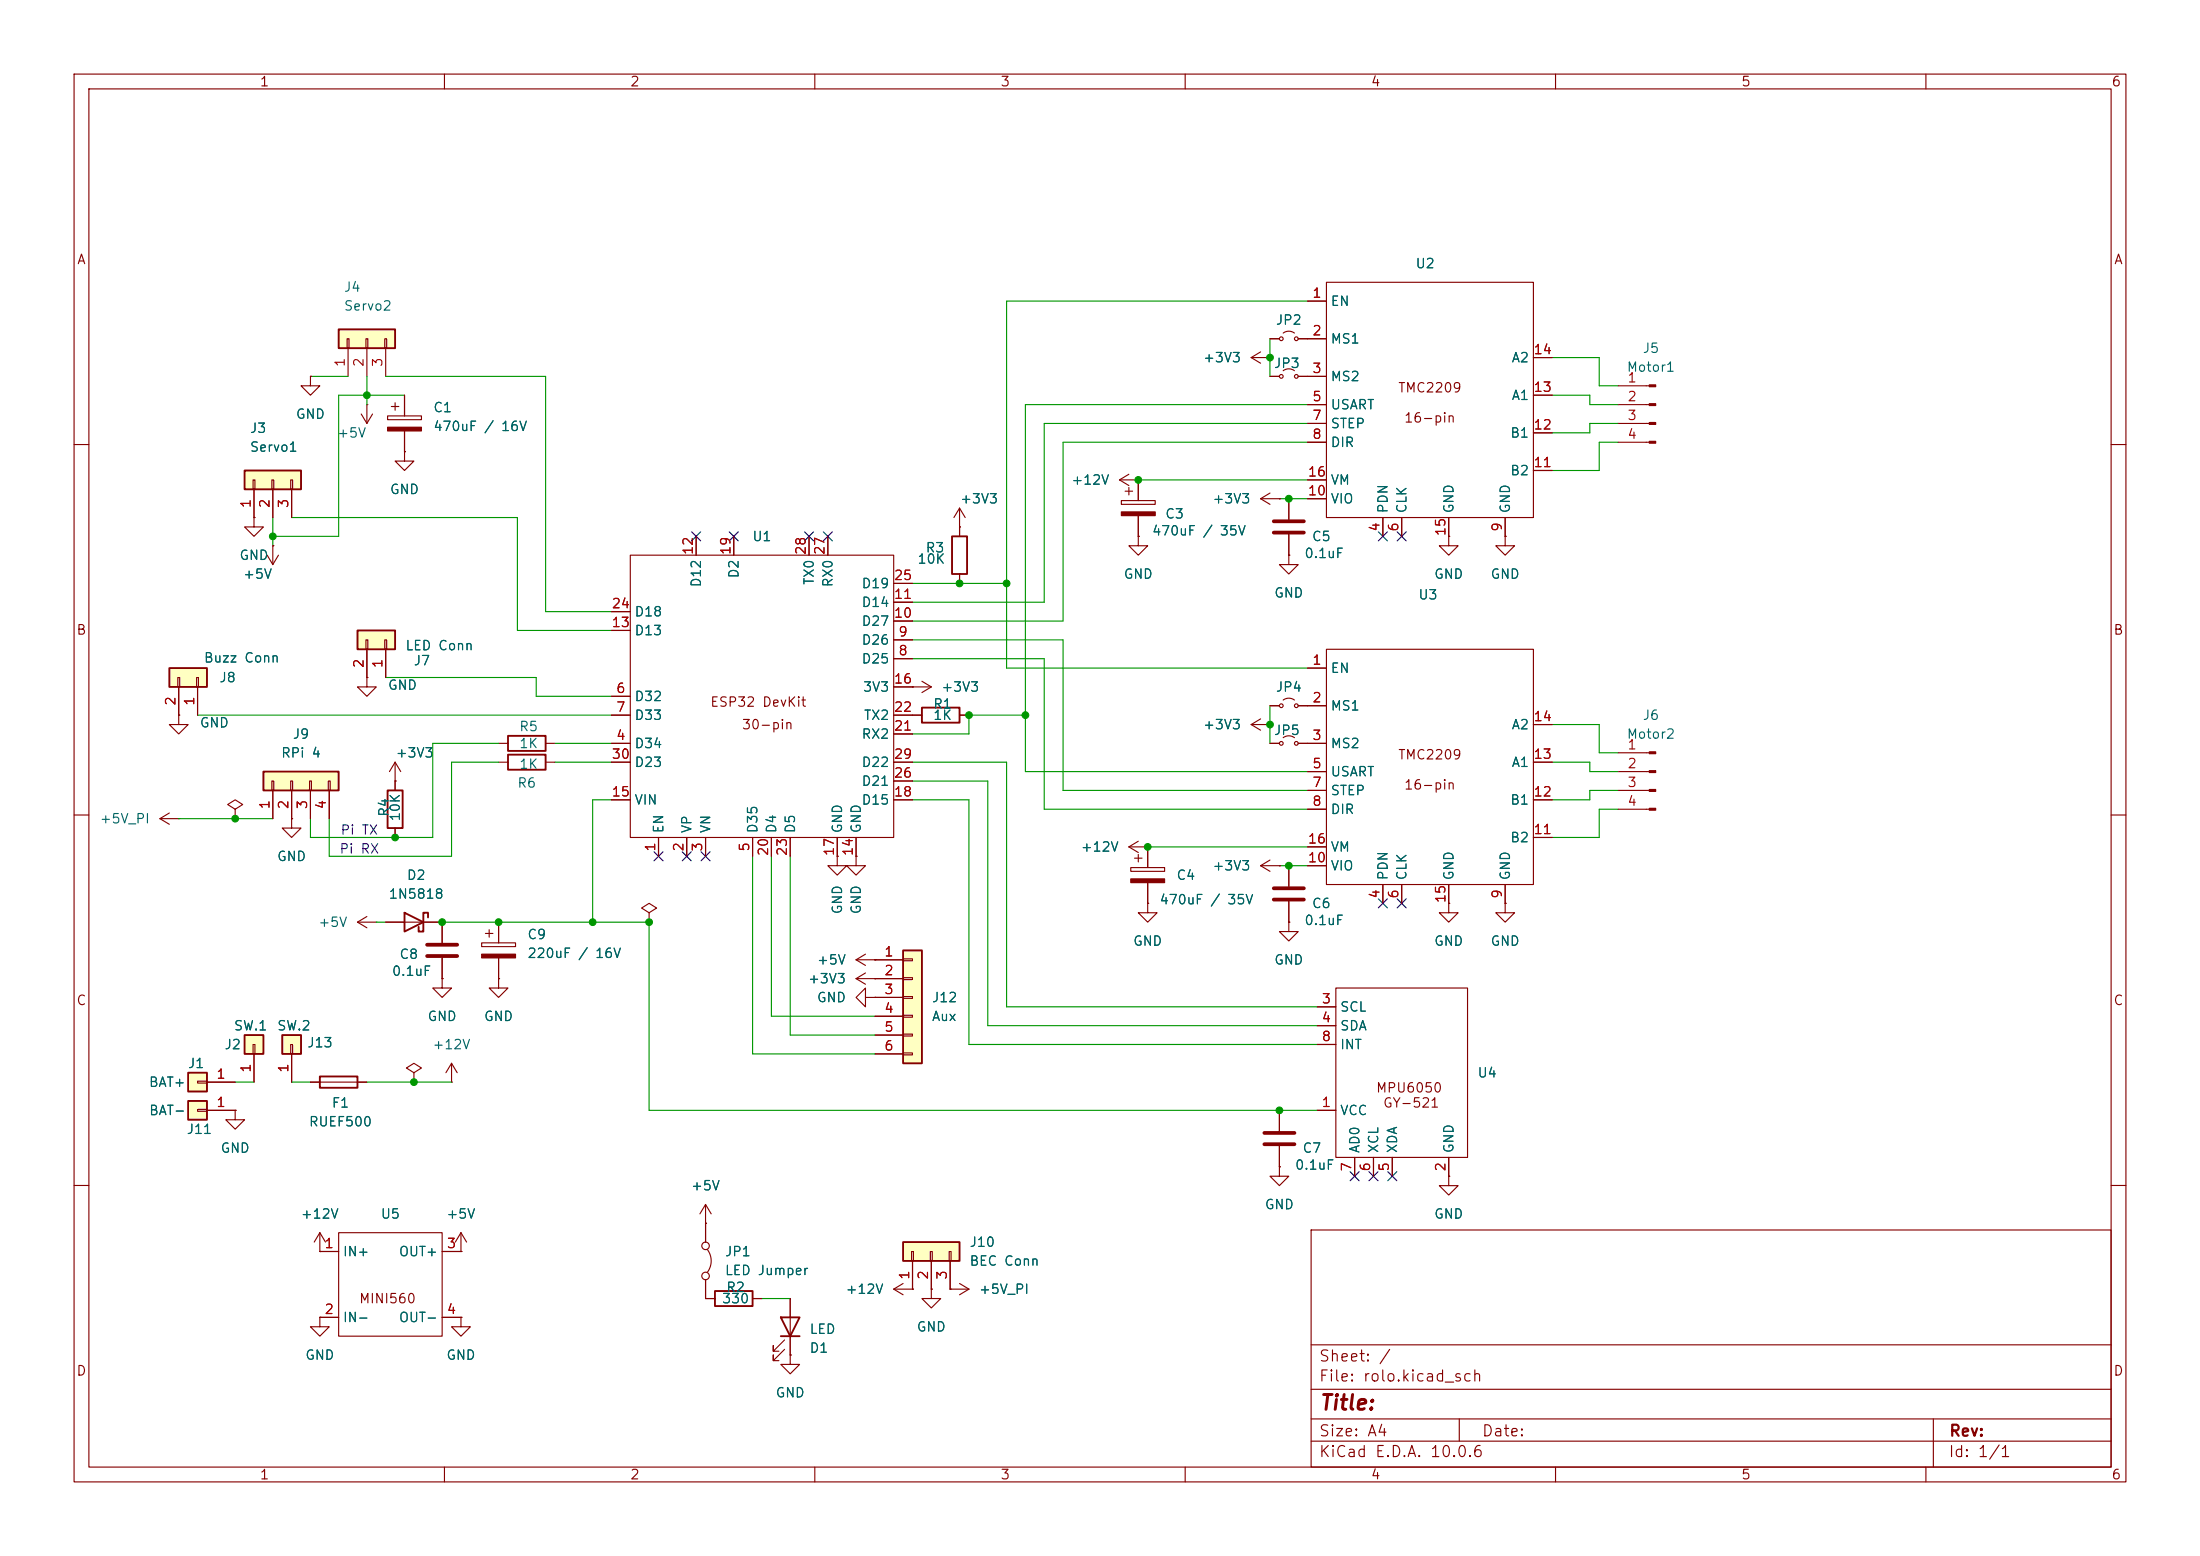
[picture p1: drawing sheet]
<svg xmlns="http://www.w3.org/2000/svg" width="297mm" height="210mm" viewBox="0 0 297 210" stroke-linecap="round" stroke-linejoin="round" font-family="sans-serif">
<g fill="none" stroke="#840000" stroke-width=".15">
<path d="M10 10h277v190h-277zM12 12h273v186h-273zM60 10v2M110 10v2M160 10v2M210 10v2M260 10v2M10 60h2M151.1 64.8l1.3 .7M151.1 64.8h2.6M152.4 64l-1.3 .8M153.7 64.8h.1"/>
<path d="M170.2 67.3l1.2 .8M170.2 67.3h2.5M171.4 66.5l-1.2 .8M172.7 67.3h.1M285 60h2M10 110h2M285 110h2M65 127.3h4.6v.5h-4.6zM65.5 126h1M66 125.5v1M67.3 124.5v2.8M67.3 129.3v2.8"/>
<path d="M10 160h2M177 166h108v32h-108zM285 160h2M60 198v2M110 198v2M160 198v2M177 194.5h108M177 191.5h108M177 187.5h108M177 181.5h108M197 191.5v3M210 198v2"/>
<path d="M260 198v2M261 191.5v6.5"/>
</g>
<path d="M65 128.8h4.6v.5h-4.6z" fill="#840000" stroke="#840000" stroke-width=".15"/>
<path d="M25.4 148.6h2.5v2.5h-2.5z" fill="#ffffc2"/>
<path d="M25.4 148.6h2.5v2.5h-2.5z" fill="none" stroke="#840000" stroke-width=".25"/>
<path d="M26.7 149.7h1.2v.3h-1.2zM27.9 149.9h3.8" fill="none" stroke="#840000" stroke-width=".15"/>
<path d="M25.4 144.8h2.5v2.5h-2.5z" fill="#ffffc2"/>
<path d="M25.4 144.8h2.5v2.5h-2.5z" fill="none" stroke="#840000" stroke-width=".25"/>
<g fill="none" stroke="#840000" stroke-width=".15">
<path d="M171.4 45.7h1.3M171.4 50.8h1.3M173.2 45l.4-.2 .4-.1 .8 .3M173.2 50l.4-.2h.4l.8 .2M175.3 45.7h1.2M175.3 50.8h1.2M153.7 72.4v1.3h1.2l-1.2 1.2-1.3-1.2h1.3M153.7 72.4h.1M171.4 95.3h1.3M173.2 94.5l.4-.2 .4-.1 .8 .3M175.3 95.3h1.2M115.6 132.1l1.2 .7"/>
<path d="M115.6 132.1h2.5M116.8 131.3l-1.2 .8M118.1 132.1h.1M26.7 145.9h1.2v.3h-1.2zM27.9 146.1h3.8M31.7 149.9v1.2h1.3l-1.3 1.3-1.2-1.3h1.2M31.7 149.9h.1"/>
<circle cx="173" cy="50.8" r=".25"/>
<circle cx="173" cy="45.7" r=".25"/>
<circle cx="175" cy="45.7" r=".25"/>
<circle cx="175" cy="50.8" r=".25"/>
<circle cx="173" cy="95.2" r=".25"/>
<circle cx="175" cy="95.2" r=".25"/>
</g>
<path d="M33 139.7h2.6v2.5h-2.6z" fill="#ffffc2"/>
<path d="M33 139.7h2.6v2.5h-2.6z" fill="none" stroke="#840000" stroke-width=".25"/>
<path d="M151.4 67.6h4.6v.5h-4.6zM151.9 66.3h1M152.4 65.8v1M153.7 64.8v2.8M153.7 69.6v2.8M174 74.9v1.3h1.3l-1.3 1.3-1.3-1.3h1.3M174 74.9h.1M116.8 134.6v-1.2l-1.2 1.2 1.2 1.3v-1.3h1.3M118.1 134.6h.1M34.2 141h.2v1.2h-.2zM34.3 142.2v3.9" fill="none" stroke="#840000" stroke-width=".15"/>
<path d="M151.4 69.1h4.6v.5h-4.6z" fill="#840000" stroke="#840000" stroke-width=".15"/>
<path d="M121.9 128.3h2.6v15.2h-2.6z" fill="#ffffc2"/>
<path d="M54.6 123.2l2.5 1.3-2.5 1.2zM57.8 123.8v-.6h-.7v2.5h-.6v-.6M121.9 128.3h2.6v15.2h-2.6zM43.2 145.3h5.1v1.5h-5.1z" fill="none" stroke="#840000" stroke-width=".25"/>
<g fill="none" stroke="#840000" stroke-width=".15">
<path d="M85.1 74.9h35.5v38.1h-35.5zM94 72.4v2.5M99.1 72.4v2.5M109.2 72.4v2.5M111.8 72.4v2.5M120.6 78.7h2.6M82.5 94h2.6M82.5 96.5h2.6M82.5 85.1h2.6M82.5 82.6h2.6M120.6 96.5h2.6M120.6 88.9h2.6"/>
<path d="M120.6 86.4h2.6M120.6 83.8h2.6M120.6 81.3h2.6M120.6 92.7h2.6M120.6 99.1h2.6M176.5 90.2h2.6M176.5 95.3h2.6M179.1 87.6h27.9v31.8h-27.9zM207 97.8h2.5M39.4 110.5v1.3h1.2l-1.2 1.2-1.3-1.2h1.3M39.4 110.5h.1M82.5 100.3h2.6"/>
<path d="M82.5 108h2.6M82.5 102.9h2.6M88.9 113v2.6M92.7 113v2.6M95.2 113v2.6M101.6 113v2.6M104.1 113v2.6M106.7 113v2.6M113 115.6v1.2h-1.2l1.2 1.3 1.3-1.3h-1.3M113 115.6h.1M113 113v2.6M115.6 115.6v1.2h1.2l-1.2 1.3-1.3-1.3h1.3"/>
<path d="M115.6 115.6h.1M115.6 113v2.6M120.6 108h2.6M120.6 102.9h2.6M120.6 105.4h2.6M152.4 114.3l1.3 .8M152.4 114.3h2.5M152.7 117.1h4.5v.5h-4.5zM153.2 115.8h1M153.7 115.3v1M153.7 113.5l-1.3 .8M154.9 114.3h.1"/>
<path d="M154.9 114.3v2.8M154.9 119.1v2.8M170.2 116.8h2.5M170.2 116.8l1.2 .8M171.4 116.1l-1.2 .7M172.7 116.8h.1M176.5 114.3h2.6M176.5 100.3h2.6M176.5 104.1h2.6M176.5 106.7h2.6M176.5 109.2h2.6M176.5 116.8h2.6"/>
<path d="M186.7 119.4v2.5M189.2 119.4v2.5M195.6 119.4v2.5M203.2 119.4v2.5M207 113h2.5M207 108h2.5M207 102.9h2.5M218.4 104.1h4.3M218.4 106.7h4.3M218.4 109.2h4.3M218.4 101.6h4.3M48.3 124.5l1.2 .7"/>
<path d="M48.3 124.5h2.5M49.5 123.7l-1.2 .8M50.8 124.5h.1M52.1 124.5h7.6M59.7 132.1v1.3h1.3l-1.3 1.2-1.3-1.2h1.3M59.7 132.1h.1M87.6 123.2l1-.6-1-.7-1 .7 1 .6v1.3M87.6 124.5h.1M118.1 129.5h3.8M118.1 132.1h3.8M118.1 134.6h3.8M118.1 137.2h3.8"/>
<path d="M118.1 139.7h3.8M121.9 129.4h1.3v.3h-1.3zM121.9 132h1.3v.2h-1.3zM121.9 134.5h1.3v.2h-1.3zM121.9 137h1.3v.3h-1.3zM121.9 139.6h1.3v.2h-1.3zM195.6 121.9v1.3h1.2l-1.2 1.3-1.3-1.3h1.3M195.6 121.9h.1M41.9 146.1h7.6M61 146.1h.1M61 143.5l-.8 1.3M61 143.5l.7 1.3"/>
<path d="M61 143.5v2.6M118.1 142.2h3.8M121.9 142.1h1.3v.3h-1.3z"/>
</g>
<g fill="#840000" stroke="#840000" stroke-width=".15">
<path d="M152.7 118.6h4.5v.5h-4.5z"/>
<path d="M222.7 101.5h.8v.2h-.8z"/>
<path d="M222.7 104h.8v.3h-.8z"/>
<path d="M222.7 106.6h.8v.2h-.8z"/>
<path d="M222.7 109.1h.8v.2h-.8z"/>
</g>
<path d="M38.1 139.7h2.5v2.5h-2.5z" fill="#ffffc2"/>
<path d="M128.5 72.4h2.1v5.1h-2.1zM124.5 95.5h5v2h-5zM38.1 139.7h2.5v2.5h-2.5z" fill="none" stroke="#840000" stroke-width=".25"/>
<g fill="none" stroke="#840000" stroke-width=".15">
<path d="M41.9 50.8v1.3h1.3l-1.3 1.2-1.3-1.2h1.3M41.9 50.8h.1M168.9 48.3l1.3 .7M168.9 48.3h2.5M170.2 47.5l-1.3 .8M171.4 48.3h.1M129.5 71.1h.1M129.5 68.6l-.7 1.3M129.5 68.6l.8 1.3M129.5 68.6v3.8M129.5 77.5v1.2M123.2 92.7h.1"/>
<path d="M123.2 92.7h2.5M123.2 96.5h1.3M124.5 91.9l1.2 .8M125.7 92.7l-1.2 .8M129.5 96.5h1.3M59.7 124.5v2.8M59.7 129.3v2.8M67.3 132.1v1.3h1.3l-1.3 1.2-1.3-1.2h1.3M67.3 132.1h.1M115.6 129.5l1.2 .8M115.6 129.5h2.5M116.8 128.8l-1.2 .7"/>
<path d="M118.1 129.5h.1M203.2 121.9v1.3h-1.3l1.3 1.3 1.3-1.3h-1.3M203.2 121.9h.1M39.2 141h.3v1.2h-.3zM39.4 142.2v3.9M55.9 144.8l1-.7-1-.6-1 .6 1 .7v1.3M55.9 146.1h.1M43.2 177.8v1.3h1.2l-1.2 1.2-1.3-1.2h1.3M43.2 177.8h.1M43.2 168.9h.1M43.2 166.4l-.8 1.2M43.2 166.4l.7 1.2"/>
<path d="M43.2 166.4v2.5M43.2 168.9h2.5M43.2 177.8h2.5M45.7 166.4h14v13.9h-14zM59.7 168.9h2.5M59.7 177.8h2.5M62.2 168.9h.1M62.2 177.8v1.3h1.3l-1.3 1.2-1.2-1.2h1.2M62.2 177.8h.1M62.2 166.4l-.7 1.2M62.2 166.4l.8 1.2M62.2 166.4v2.5"/>
<path d="M95.2 165.1v2.5M95.2 172.7v2.6M95.5 168.7a2.54 2.54 0 0 1 0 3"/>
<circle cx="95.3" cy="168.1" r=".51"/>
<circle cx="95.3" cy="172.2" r=".51"/>
</g>
<path d="M57.7 127.5h4M57.7 129h4" fill="none" stroke="#840000" stroke-width=".51"/>
<path d="M48.3 85.1h5v2.5h-5z" fill="#ffffc2"/>
<path d="M48.3 85.1h5v2.5h-5zM68.6 99.3h5.1v2h-5.1zM52.3 106.7h2.1v5.1h-2.1zM68.6 101.9h5.1v2h-5.1zM96.5 174.2h5.1v2.1h-5.1zM105.4 177.8h2.5l-1.2 2.5zM105.4 180.3h2.5" fill="none" stroke="#840000" stroke-width=".25"/>
<g fill="none" stroke="#840000" stroke-width=".15">
<path d="M48.8 55.9l.7 1.3M49.5 54.6h.1M49.5 54.6v2.6M50.3 55.9l-.8 1.3M36.1 74.9l.7 1.3M36.8 73.7h.1M36.8 73.7v2.5M37.6 74.9l-.8 1.3M54.6 61v1.2h1.3l-1.3 1.3-1.3-1.3h1.3M54.6 61h.1M49.4 86.4h.3v1.2h-.3zM49.5 91.4v1.3h1.3l-1.3 1.3-1.2-1.3h1.2"/>
<path d="M49.5 91.4h.1M49.5 87.6v3.8M51.9 86.4h.3v1.2h-.3zM52.1 87.6v3.8M53.3 105.4h.1M53.3 102.9v3.8M53.3 111.8v1.2M53.3 102.9l-.7 1.2M53.3 102.9l.8 1.2M67.3 100.3h1.3M67.3 102.9h1.3M73.7 100.3h1.2"/>
<path d="M73.7 102.9h1.2M95.2 165.1h.1M95.2 162.6l-.7 1.2M95.2 162.6l.8 1.2M95.2 162.6v2.5M95.2 175.3h1.3M101.6 175.3h1.3M106.7 175.3v7.6M105.9 182.1l-1.5 1.5v-.7v.7h.8M105.9 180.8l-1.5 1.6v-.8v.8h.8M106.7 182.9v1.3h1.2l-1.2 1.2-1.3-1.2h1.3M106.7 182.9h.1"/>
</g>
<path d="M33 63.5h7.6v2.5h-7.6z" fill="#ffffc2"/>
<path d="M33 63.5h7.6v2.5h-7.6z" fill="none" stroke="#840000" stroke-width=".25"/>
<g fill="none" stroke="#840000" stroke-width=".15">
<path d="M52.3 56.1h4.6v.5h-4.6zM52.8 54.9h1M53.3 54.4v1M54.6 53.3v2.8M54.6 58.2v2.8M34.2 64.8h.2v1.2h-.2zM34.3 69.9v1.2h1.3l-1.3 1.3-1.3-1.3h1.3M34.3 69.9h.1M34.3 66v3.9M36.7 64.8h.3v1.2h-.3zM36.8 66v3.9M39.2 64.8h.3v1.2h-.3z"/>
<path d="M39.4 66v3.9M21.6 110.5l1.3 .8M21.6 110.5h2.5M22.9 109.7l-1.3 .8M24.1 110.5h.1"/>
</g>
<path d="M52.3 57.7h4.6v.5h-4.6z" fill="#840000" stroke="#840000" stroke-width=".15"/>
<path d="M22.9 90.2h5v2.5h-5z" fill="#ffffc2"/>
<path d="M22.9 90.2h5v2.5h-5z" fill="none" stroke="#840000" stroke-width=".25"/>
<path d="M24 91.4h.3v1.3h-.3zM24.1 96.5v1.3h1.3l-1.3 1.3-1.2-1.3h1.2M24.1 96.5h.1M24.1 92.7v3.8M26.5 91.4h.3v1.3h-.3zM26.7 92.7v3.8" fill="none" stroke="#840000" stroke-width=".15"/>
<path d="M35.6 104.1h10.1v2.6h-10.1z" fill="#ffffc2"/>
<path d="M35.6 104.1h10.1v2.6h-10.1z" fill="none" stroke="#840000" stroke-width=".25"/>
<g fill="none" stroke="#840000" stroke-width=".15">
<path d="M179.1 38.1h27.9v31.8h-27.9zM176.5 40.6h2.6M176.5 45.7h2.6M176.5 50.8h2.6M176.5 54.6h2.6M176.5 57.2h2.6M176.5 59.7h2.6M207 58.4h2.5M207 53.3h2.5M207 48.3h2.5M218.4 54.6h4.3M218.4 57.2h4.3"/>
<path d="M218.4 59.7h4.3M218.4 52.1h4.3M176.5 67.3h2.6M176.5 64.8h2.6M186.7 69.9v2.5M189.2 69.9v2.5M195.6 69.9v2.5M203.2 69.9v2.5M207 63.5h2.5M173.2 99.6l.4-.2 .4-.1 .8 .3M31.7 109.2l1.1-.6-1.1-.6-1 .6 1 .6v1.3M31.7 110.5h.1"/>
<path d="M36.7 105.4h.3v1.3h-.3zM36.8 106.7v3.8M39.2 105.4h.3v1.3h-.3zM39.4 106.7v3.8M41.8 105.4h.2v1.3h-.2zM41.9 106.7v3.8M44.3 105.4h.3v1.3h-.3zM44.4 106.7v3.8M171.4 100.3h1.3M174 116.8v2.8M175.3 100.3h1.2M154.9 121.9v1.3h1.3l-1.3 1.3-1.2-1.3h1.2"/>
<path d="M154.9 121.9h.1M174 124.5v1.2h1.3l-1.3 1.3-1.3-1.3h1.3M174 124.5h.1M174 121.7v2.8M177.8 135.9h2.5M177.8 138.4h2.5M180.3 133.4h17.8v22.8h-17.8zM172.7 157.5v1.3h1.3l-1.3 1.2-1.3-1.2h1.3M172.7 157.5h.1M172.7 149.9v2.8M172.7 154.7v2.8M177.8 149.9h2.5"/>
<path d="M177.8 141h2.5M182.9 156.2v2.6M185.4 156.2v2.6M188 156.2v2.6M195.6 158.8v1.2h-1.3l1.3 1.3 1.2-1.3h-1.2M195.6 158.8h.1M195.6 156.2v2.6M120.6 174l1.3 .8M120.6 174h2.6M121.9 173.2l-1.3 .8M123.2 174h.1"/>
<circle cx="173" cy="100.3" r=".25"/>
<circle cx="175" cy="100.3" r=".25"/>
</g>
<path d="M172 119.9h4M172 121.4h4M170.7 152.9h4.1M170.7 154.4h4.1" fill="none" stroke="#840000" stroke-width=".51"/>
<g fill="#840000" stroke="#840000" stroke-width=".15">
<path d="M222.7 51.9h.8v.3h-.8z"/>
<path d="M222.7 54.5h.8v.2h-.8z"/>
<path d="M222.7 57h.8v.3h-.8z"/>
<path d="M222.7 59.6h.8v.2h-.8z"/>
</g>
<path d="M121.9 167.6h7.6v2.6h-7.6z" fill="#ffffc2"/>
<path d="M121.9 167.6h7.6v2.6h-7.6z" fill="none" stroke="#840000" stroke-width=".25"/>
<g fill="none" stroke="#840000" stroke-width=".15">
<path d="M203.2 72.4v1.3h-1.3l1.3 1.2 1.3-1.2h-1.3M203.2 72.4h.1M168.9 97.8l1.3 .8M168.9 97.8h2.5M170.2 97l-1.3 .8M171.4 97.8h.1M123.1 168.9h.2v1.3h-.2zM123.2 170.2v3.8M125.6 168.9h.3v1.3h-.3zM125.7 174v1.3h1.3l-1.3 1.2-1.2-1.2h1.2M125.7 174h.1M125.7 170.2v3.8"/>
<path d="M128.1 168.9h.3v1.3h-.3zM128.3 170.2v3.8"/>
</g>
<path d="M45.7 44.5h7.6v2.5h-7.6z" fill="#ffffc2"/>
<path d="M45.7 44.5h7.6v2.5h-7.6z" fill="none" stroke="#840000" stroke-width=".25"/>
<g fill="none" stroke="#840000" stroke-width=".15">
<path d="M41.9 50.8h.1M46.9 45.7h.2v1.3h-.2zM47 47v3.8M49.4 45.7h.3v1.3h-.3zM49.5 47v3.8M51.9 45.7h.3v1.3h-.3zM52.1 47v3.8M54.6 53.3v2.8M54.6 58.2v2.8M171.4 48.3h.1M171.4 45.7h1.3M171.4 50.8h1.3"/>
<path d="M175.3 45.7h3.8M175.3 50.8h3.8M176.5 40.6h2.6M176.5 54.6h2.6M176.5 57.2h2.6M176.5 59.7h2.6M207 58.4h2.5M207 53.3h2.5M207 48.3h2.5M34.3 69.9h.1M34.3 66v3.9M36.8 73.7h.1"/>
<path d="M36.8 66v3.9M39.4 66v3.9M54.6 61h.1M94 72.4v2.5M99.1 72.4v2.5M109.2 72.4v2.5M111.8 72.4v2.5M120.6 78.7h2.6M129.5 71.1h.1M129.5 71.1v1.3M129.5 77.5v1.2M153.7 72.4h.1"/>
<path d="M153.7 64.8h.1M153.7 64.8v2.8M153.7 69.6v2.8M172.7 67.3h.1M174 74.9h.1M174 67.3v2.8M174 72.1v2.8M176.5 67.3h2.6M176.5 64.8h2.6M186.7 69.9v2.5M189.2 69.9v2.5M195.6 72.4v1.3h1.2l-1.2 1.2-1.3-1.2h1.3"/>
<path d="M195.6 72.4h.1M195.6 69.9v2.5M203.2 72.4h.1M203.2 69.9v2.5M207 63.5h2.5M24.1 96.5h.1M24.1 92.7v3.8M26.7 92.7v3.8M49.5 91.4h.1M49.5 87.6v3.8M52.1 87.6v3.8M82.5 94h2.6"/>
<path d="M82.5 96.5h2.6M82.5 85.1h2.6M82.5 82.6h2.6M120.6 96.5h3.9M120.6 88.9h2.6M120.6 86.4h2.6M120.6 83.8h2.6M120.6 81.3h2.6M120.6 92.7h2.6M120.6 99.1h2.6M123.2 92.7h.1M129.5 96.5h1.3"/>
<path d="M171.4 97.8h.1M171.4 95.3h1.3M175.3 95.3h3.8M176.5 90.2h2.6M207 97.8h2.5M36.8 106.7v3.8M39.4 110.5h.1M39.4 106.7v3.8M41.9 106.7v3.8M44.4 106.7v3.8M53.3 105.4h.1M53.3 105.4v1.3"/>
<path d="M53.3 111.8v1.2M82.5 100.3h2.6M82.5 108h2.6M82.5 102.9h2.6M88.9 113v2.6M92.7 113v2.6M95.2 113v2.6M101.6 113v2.6M104.1 113v2.6M106.7 113v2.6M113 115.6h.1M113 113v2.6"/>
<path d="M115.6 115.6h.1M115.6 113v2.6M120.6 108h2.6M120.6 102.9h2.6M120.6 105.4h2.6M154.9 114.3h.1M154.9 114.3v2.8M154.9 119.1v2.8M171.4 100.3h1.3M172.7 116.8h.1M174 116.8v2.8M175.3 100.3h3.8"/>
<path d="M176.5 104.1h2.6M176.5 106.7h2.6M176.5 109.2h2.6M176.5 116.8h2.6M176.5 114.3h2.6M186.7 119.4v2.5M189.2 119.4v2.5M195.6 119.4v2.5M203.2 119.4v2.5M207 113h2.5M207 108h2.5M207 102.9h2.5"/>
<path d="M52.1 124.5h2.5M57.1 124.5h2.6v2.8M59.7 132.1h.1M59.7 129.3v2.8M67.3 132.1h.1M67.3 124.5v2.8M67.3 129.3v2.8M118.1 129.5h.1M118.1 134.6h.1M118.1 132.1h.1M118.1 129.5h3.8M118.1 132.1h3.8"/>
<path d="M118.1 134.6h3.8M118.1 137.2h3.8M118.1 139.7h3.8M154.9 121.9h.1M174 124.5h.1M174 121.7v2.8M177.8 135.9h2.5M177.8 138.4h2.5M195.6 121.9h.1M203.2 121.9h.1M27.9 146.1h3.8M27.9 149.9h3.8"/>
<path d="M31.7 149.9h.1M34.3 142.2v3.9M39.4 142.2v3.9M41.9 146.1h1.3M48.3 146.1h1.2M118.1 142.2h3.8M172.7 157.5h.1M172.7 149.9v2.8M172.7 154.7v2.8M177.8 149.9h2.5M177.8 141h2.5M182.9 156.2v2.6"/>
<path d="M185.4 156.2v2.6M188 156.2v2.6M195.6 158.8h.1M195.6 156.2v2.6M43.2 177.8h.1M43.2 168.9h.1M43.2 168.9h2.5M43.2 177.8h2.5M59.7 168.9h2.5M59.7 177.8h2.5M62.2 168.9h.1M62.2 177.8h.1"/>
<path d="M95.2 165.1h.1M95.2 165.1v2.5M95.2 172.7v2.6h1.3M101.6 175.3h1.3M106.7 175.3v2.5M123.2 174h.1M123.2 170.2v3.8M125.7 174h.1M125.7 170.2v3.8M128.3 174h.1M128.3 174h2.5M128.3 170.2v3.8"/>
<path d="M129.5 173.2l1.3 .8M130.8 174l-1.3 .8M106.7 182.9h.1M106.7 180.3v2.6"/>
</g>
<path d="M172 70.4h4M172 71.9h4" fill="none" stroke="#840000" stroke-width=".51"/>
<g fill="none" stroke="#009600" stroke-width=".15">
<path d="M41.9 50.8h5.1M49.5 50.8v3.8M52.1 50.8h21.6v31.8h8.8M54.6 53.3h-8.9v19.1h-8.9M171.4 45.7v5.1M176.5 54.6h-38.1v49.5h38.1M176.5 59.7h-33v24.1h-20.3M176.5 57.2h-35.5v24.1h-17.8M176.5 40.6h-40.6v49.6h40.6M209.5 53.3h5.1v1.3h3.8M209.5 48.3h6.4v3.8h2.5M218.4 57.2h-3.8v1.2h-5.1"/>
<path d="M218.4 59.7h-2.5v3.8h-6.4M36.8 69.9v3.8M39.4 69.9h30.4v15.2h12.7M123.2 78.7h12.7M153.7 64.8h22.8M172.7 67.3h3.8M26.7 96.5h55.8M52.1 91.4h20.3v2.6h10.1M123.2 88.9h17.8v20.3h35.5M123.2 86.4h20.3v20.3h33M138.4 96.5h-7.6v2.6h-7.6M171.4 95.3v5"/>
<path d="M209.5 97.8h6.4v3.8h2.5M24.1 110.5h12.7M67.3 102.9h-6.3v12.7h-16.6v-5.1M67.3 100.3h-8.9v12.7h-16.5v-2.5M74.9 102.9h7.6M74.9 100.3h7.6M82.5 108h-2.5v16.5M101.6 115.6v26.6h16.5M104.1 115.6v21.6h14M106.7 115.6v24.1h11.4M123.2 102.9h12.7v33h41.9M123.2 108h7.6v33h47"/>
<path d="M123.2 105.4h10.1v33h44.5M154.9 114.3h21.6M172.7 116.8h3.8M209.5 102.9h5.1v1.2h3.8M218.4 109.2h-2.5v3.8h-6.4M218.4 106.7h-3.8v1.3h-5.1M50.8 124.5h1.3M59.7 124.5h27.9v25.4h90.2M31.7 146.1h2.6M39.4 146.1h2.5M49.5 146.1h11.5M102.9 175.3h3.8"/>
</g>
<g fill="none" stroke="#000084" stroke-width=".15">
<path d="M93.4 71.8l1.2 1.2M94.6 71.8l-1.2 1.2M98.5 71.8l1.2 1.2M99.7 71.8l-1.2 1.2M108.6 71.8l1.2 1.2M109.8 71.8l-1.2 1.2M111.2 71.8l1.2 1.2M112.4 71.8l-1.2 1.2M186.1 71.8l1.2 1.2M187.3 71.8l-1.2 1.2M188.6 71.8l1.2 1.2M189.8 71.8l-1.2 1.2"/>
<path d="M88.3 115l1.2 1.2M89.5 115l-1.2 1.2M92.1 115l1.2 1.2M93.3 115l-1.2 1.2M94.6 115l1.3 1.2M95.9 115l-1.3 1.2M186.1 121.3l1.2 1.2M187.3 121.3l-1.2 1.2M188.6 121.3l1.2 1.2M189.8 121.3l-1.2 1.2M182.3 158.1l1.2 1.3M183.5 158.1l-1.2 1.3"/>
<path d="M184.8 158.1l1.2 1.3M186 158.1l-1.2 1.3M187.4 158.1l1.2 1.3M188.6 158.1l-1.2 1.3"/>
</g>
<g fill="#009600" stroke="#009600" stroke-width=".14">
<circle cx="31.7" cy="110.5" r=".46"/>
<circle cx="174" cy="67.3" r=".46"/>
<circle cx="153.7" cy="64.8" r=".46"/>
<circle cx="171.4" cy="48.3" r=".46"/>
<circle cx="135.9" cy="78.7" r=".46"/>
<circle cx="129.5" cy="78.7" r=".46"/>
<circle cx="138.4" cy="96.5" r=".46"/>
<circle cx="87.6" cy="124.5" r=".46"/>
<circle cx="130.8" cy="96.5" r=".46"/>
<circle cx="154.9" cy="114.3" r=".46"/>
<circle cx="55.9" cy="146.1" r=".46"/>
<circle cx="53.3" cy="113" r=".46"/>
<circle cx="59.7" cy="124.5" r=".46"/>
<circle cx="67.3" cy="124.5" r=".46"/>
<circle cx="80" cy="124.5" r=".46"/>
<circle cx="174" cy="116.8" r=".46"/>
<circle cx="172.7" cy="149.9" r=".46"/>
<circle cx="171.4" cy="97.8" r=".46"/>
<circle cx="49.5" cy="53.3" r=".46"/>
<circle cx="36.8" cy="72.4" r=".46"/>
</g>
<text font-size="2" fill="#840000" x="178" y="190.8">Title:</text>
<g font-size="1.5" fill="#840000">
<text x="178" y="184.1">Sheet: /</text>
<text x="178" y="186.8">File: rolo.kicad_sch</text>
<text x="178" y="197">KiCad E.D.A. 10.0.6</text>
<text x="178" y="194.2">Size: A4</text>
<text x="200" y="194.2">Date:</text>
<text x="263" y="197">Id: 1/1</text>
<text x="263" y="194.2">Rev:</text>
</g>
<g font-size="1.3" fill="#840000">
<text x="35" y="12">1</text>
<text x="85" y="12">2</text>
<text x="135" y="12">3</text>
<text x="185" y="12">4</text>
<text x="235" y="12">5</text>
<text x="285" y="12">6</text>
<text x="10.3" y="36">A</text>
<text x="285.3" y="36">A</text>
<text x="188.6" y="53.3">TMC2209</text>
<text x="189.5" y="57.4">16-pin</text>
<text x="10.2" y="86">B</text>
<text x="285.2" y="86">B</text>
<text x="95.8" y="95.7">ESP32 DevKit</text>
<text x="100.1" y="98.8">30-pin</text>
<text x="188.6" y="102.8">TMC2209</text>
<text x="189.5" y="106.9">16-pin</text>
<text x="10.2" y="136">C</text>
<text x="285.2" y="136">C</text>
<text x="185.7" y="147.8">MPU6050</text>
<text x="186.6" y="149.8">GY-521</text>
<text x="48.4" y="176.2">MINI560</text>
<text x="10.2" y="186">D</text>
<text x="285.2" y="186">D</text>
<text x="35" y="200">1</text>
<text x="85" y="200">2</text>
<text x="135" y="200">3</text>
<text x="185" y="200">4</text>
<text x="235" y="200">5</text>
<text x="285" y="200">6</text>
</g>
<g font-size="1.3" fill="#006464">
<text x="46.3" y="39.7">J4</text>
<text x="179.6" y="41.6">EN</text>
<text x="191" y="36.5">U2</text>
<text x="46.3" y="42.2">Servo2</text>
<text x="172.1" y="44.1">JP2</text>
<text x="179.6" y="46.7">MS1</text>
<text x="221.7" y="48">J5</text>
<text x="162.3" y="49.2">+3V3</text>
<text x="171.9" y="50">JP3</text>
<text x="179.6" y="51.8">MS2</text>
<text x="204" y="49.2">A2</text>
<text x="219.5" y="50.5">Motor1</text>
<text x="33.6" y="58.7">J3</text>
<text x="39.8" y="56.8">GND</text>
<text x="45.4" y="59.4">+5V</text>
<text x="58.4" y="56">C1</text>
<text x="58.4" y="58.5">470uF / 16V</text>
<text x="179.6" y="55.6">USART</text>
<text x="179.6" y="58.1">STEP</text>
<text x="203.8" y="59.4">B1</text>
<text x="204" y="54.3">A1</text>
<text x="33.6" y="61.3">Servo1</text>
<text x="144.5" y="65.7">+12V</text>
<text x="179.6" y="60.7">DIR</text>
<text x="179.6" y="65.7">VM</text>
<text x="203.8" y="64.5">B2</text>
<text x="52.5" y="67">GND</text>
<text x="129.5" y="68.3">+3V3</text>
<text x="157.2" y="70.3">C3</text>
<text x="163.6" y="68.3">+3V3</text>
<text x="179.6" y="68.3">VIO</text>
<text x="187.7" y="69.4" transform="rotate(-90 187.7 69.4)">PDN</text>
<text x="190.2" y="69.4" transform="rotate(-90 190.2 69.4)">CLK</text>
<text x="196.5" y="69.4" transform="rotate(-90 196.5 69.4)">GND</text>
<text x="204.2" y="69.4" transform="rotate(-90 204.2 69.4)">GND</text>
<text x="32.2" y="75.9">GND</text>
<text x="101.5" y="73.4">U1</text>
<text x="123.8" y="76.4">10K</text>
<text x="124.9" y="74.9">R3</text>
<text x="155.4" y="72.6">470uF / 35V</text>
<text x="176" y="75.6">0.1uF</text>
<text x="177" y="73.4">C5</text>
<text x="32.7" y="78.4">+5V</text>
<text x="85.6" y="83.5">D18</text>
<text x="94.9" y="79.4" transform="rotate(-90 94.9 79.4)">D12</text>
<text x="100" y="78.1" transform="rotate(-90 100 78.1)">D2</text>
<text x="110.2" y="79.1" transform="rotate(-90 110.2 79.1)">TX0</text>
<text x="112.7" y="79.4" transform="rotate(-90 112.7 79.4)">RX0</text>
<text x="116.2" y="82.2">D14</text>
<text x="116.2" y="79.7">D19</text>
<text x="151.6" y="78.4">GND</text>
<text x="171.9" y="81">GND</text>
<text x="191.4" y="81.2">U3</text>
<text x="193.5" y="78.4">GND</text>
<text x="201.1" y="78.4">GND</text>
<text x="27.4" y="89.7">Buzz Conn</text>
<text x="54.6" y="88.1">LED Conn</text>
<text x="85.6" y="86.1">D13</text>
<text x="116.2" y="89.9">D25</text>
<text x="116.2" y="87.3">D26</text>
<text x="116.2" y="84.8">D27</text>
<text x="29.5" y="92.4">J8</text>
<text x="52.3" y="93.4">GND</text>
<text x="55.8" y="90.1">J7</text>
<text x="85.6" y="94.9">D32</text>
<text x="116.4" y="93.7">3V3</text>
<text x="125.9" y="96">R1</text>
<text x="127" y="93.7">+3V3</text>
<text x="172.1" y="93.7">JP4</text>
<text x="179.6" y="91.1">EN</text>
<text x="26.9" y="98.5">GND</text>
<text x="39.4" y="100">J9</text>
<text x="70" y="99">R5</text>
<text x="70" y="101.3">1K</text>
<text x="85.6" y="101.3">D34</text>
<text x="85.6" y="97.5">D33</text>
<text x="116.2" y="100">RX2</text>
<text x="116.5" y="97.5">TX2</text>
<text x="125.9" y="97.5">1K</text>
<text x="162.3" y="98.8">+3V3</text>
<text x="171.9" y="99.5">JP5</text>
<text x="179.6" y="96.2">MS1</text>
<text x="179.6" y="101.3">MS2</text>
<text x="204" y="98.8">A2</text>
<text x="219.5" y="100">Motor2</text>
<text x="221.7" y="97.5">J6</text>
<text x="37.9" y="102.6">RPi 4</text>
<text x="53.3" y="102.6">+3V3</text>
<text x="69.8" y="106.6">R6</text>
<text x="70" y="104.1">1K</text>
<text x="85.6" y="103.8">D23</text>
<text x="116.2" y="106.4">D21</text>
<text x="116.2" y="103.8">D22</text>
<text x="179.6" y="105.1">USART</text>
<text x="179.6" y="107.6">STEP</text>
<text x="204" y="103.8">A1</text>
<text x="13.4" y="111.5">+5V_PI</text>
<text x="52.8" y="110.3" transform="rotate(-90 52.8 110.3)">R4</text>
<text x="54.3" y="110.9" transform="rotate(-90 54.3 110.9)">10K</text>
<text x="85.6" y="108.9">VIN</text>
<text x="89.9" y="112.5" transform="rotate(-90 89.9 112.5)">EN</text>
<text x="93.7" y="112.5" transform="rotate(-90 93.7 112.5)">VP</text>
<text x="96.2" y="112.5" transform="rotate(-90 96.2 112.5)">VN</text>
<text x="102.6" y="112.5" transform="rotate(-90 102.6 112.5)">D35</text>
<text x="105.1" y="112.5" transform="rotate(-90 105.1 112.5)">D4</text>
<text x="107.6" y="112.5" transform="rotate(-90 107.6 112.5)">D5</text>
<text x="114" y="112.5" transform="rotate(-90 114 112.5)">GND</text>
<text x="116.2" y="108.9">D15</text>
<text x="116.5" y="112.5" transform="rotate(-90 116.5 112.5)">GND</text>
<text x="179.6" y="110.2">DIR</text>
<text x="203.8" y="114">B2</text>
<text x="203.8" y="108.9">B1</text>
<text x="37.3" y="116.5">GND</text>
<text x="54.8" y="119.1">D2</text>
<text x="145.8" y="115.3">+12V</text>
<text x="158.7" y="119.1">C4</text>
<text x="163.6" y="117.8">+3V3</text>
<text x="179.6" y="117.8">VIO</text>
<text x="179.6" y="115.3">VM</text>
<text x="187.7" y="118.9" transform="rotate(-90 187.7 118.9)">PDN</text>
<text x="190.2" y="118.9" transform="rotate(-90 190.2 118.9)">CLK</text>
<text x="196.5" y="118.9" transform="rotate(-90 196.5 118.9)">GND</text>
<text x="204.2" y="118.9" transform="rotate(-90 204.2 118.9)">GND</text>
<text x="42.9" y="125.4">+5V</text>
<text x="52.4" y="121.6">1N5818</text>
<text x="114" y="123.5" transform="rotate(-90 114 123.5)">GND</text>
<text x="116.5" y="123.5" transform="rotate(-90 116.5 123.5)">GND</text>
<text x="156.4" y="122.4">470uF / 35V</text>
<text x="176" y="125.2">0.1uF</text>
<text x="177" y="122.9">C6</text>
<text x="53.8" y="129.7">C8</text>
<text x="71.1" y="127.1">C9</text>
<text x="71.1" y="129.6">220uF / 16V</text>
<text x="110.2" y="130.5">+5V</text>
<text x="152.9" y="128">GND</text>
<text x="171.9" y="130.5">GND</text>
<text x="193.5" y="128">GND</text>
<text x="201.1" y="128">GND</text>
<text x="52.8" y="132">0.1uF</text>
<text x="109" y="133">+3V3</text>
<text x="110.2" y="135.6">GND</text>
<text x="125.7" y="135.6">J12</text>
<text x="180.8" y="136.9">SCL</text>
<text x="30.2" y="141.9">J2</text>
<text x="31.5" y="139.4">SW.1</text>
<text x="37.3" y="139.4">SW.2</text>
<text x="41.4" y="141.7">J13</text>
<text x="57.6" y="138.1">GND</text>
<text x="58.3" y="141.9">+12V</text>
<text x="65.2" y="138.1">GND</text>
<text x="125.7" y="138.1">Aux</text>
<text x="180.8" y="139.4">SDA</text>
<text x="180.8" y="141.9">INT</text>
<text x="20" y="147">BAT+</text>
<text x="25.3" y="144.5">J1</text>
<text x="44.7" y="149.8">F1</text>
<text x="199.4" y="145.7">U4</text>
<text x="20" y="150.8">BAT-</text>
<text x="25.1" y="153.4">J11</text>
<text x="29.7" y="155.9">GND</text>
<text x="41.6" y="152.3">RUEF500</text>
<text x="175.8" y="155.9">C7</text>
<text x="180.8" y="150.8">VCC</text>
<text x="183.8" y="155.7" transform="rotate(-90 183.8 155.7)">AD0</text>
<text x="186.4" y="155.7" transform="rotate(-90 186.4 155.7)">XCL</text>
<text x="188.9" y="155.7" transform="rotate(-90 188.9 155.7)">XDA</text>
<text x="196.5" y="155.7" transform="rotate(-90 196.5 155.7)">GND</text>
<text x="93.2" y="161">+5V</text>
<text x="174.7" y="158.2">0.1uF</text>
<text x="40.5" y="164.8">+12V</text>
<text x="51.3" y="164.8">U5</text>
<text x="60.2" y="164.8">+5V</text>
<text x="170.7" y="163.5">GND</text>
<text x="193.5" y="164.8">GND</text>
<text x="46.2" y="169.9">IN+</text>
<text x="53.8" y="169.9">OUT+</text>
<text x="97.8" y="169.9">JP1</text>
<text x="97.8" y="172.4">LED Jumper</text>
<text x="130.8" y="168.6">J10</text>
<text x="130.8" y="171.1">BEC Conn</text>
<text x="46.2" y="178.8">IN-</text>
<text x="53.8" y="178.8">OUT-</text>
<text x="97.4" y="176.2">330</text>
<text x="97.9" y="174.7">R2</text>
<text x="114.1" y="175">+12V</text>
<text x="132.1" y="175">+5V_PI</text>
<text x="41.1" y="183.8">GND</text>
<text x="60.2" y="183.8">GND</text>
<text x="109.2" y="182.9">D1</text>
<text x="109.2" y="180.4">LED</text>
<text x="123.7" y="180">GND</text>
<text x="104.6" y="188.9">GND</text>
</g>
<g font-size="1.3" fill="#a90000">
<text x="177.1" y="40.5">1</text>
<text x="177.1" y="45.6">2</text>
<text x="46.9" y="49.6" transform="rotate(-90 46.9 49.6)">1</text>
<text x="49.4" y="49.6" transform="rotate(-90 49.4 49.6)">2</text>
<text x="51.9" y="49.6" transform="rotate(-90 51.9 49.6)">3</text>
<text x="177.1" y="50.7">3</text>
<text x="206.9" y="53.2">13</text>
<text x="206.9" y="48.1">14</text>
<text x="219.6" y="51.9">1</text>
<text x="177.1" y="54.5">5</text>
<text x="177.1" y="57">7</text>
<text x="177.1" y="59.6">8</text>
<text x="206.9" y="58.3">12</text>
<text x="219.6" y="54.5">2</text>
<text x="219.6" y="57">3</text>
<text x="219.6" y="59.6">4</text>
<text x="176.5" y="64.6">16</text>
<text x="206.9" y="63.4">11</text>
<text x="34.2" y="68.7" transform="rotate(-90 34.2 68.7)">1</text>
<text x="36.7" y="68.7" transform="rotate(-90 36.7 68.7)">2</text>
<text x="39.2" y="68.7" transform="rotate(-90 39.2 68.7)">3</text>
<text x="176.5" y="67.2">10</text>
<text x="186.6" y="71.9" transform="rotate(-90 186.6 71.9)">4</text>
<text x="189.1" y="71.9" transform="rotate(-90 189.1 71.9)">6</text>
<text x="203.1" y="71.9" transform="rotate(-90 203.1 71.9)">9</text>
<text x="93.8" y="75" transform="rotate(-90 93.8 75)">12</text>
<text x="98.9" y="75" transform="rotate(-90 98.9 75)">19</text>
<text x="109.1" y="75" transform="rotate(-90 109.1 75)">28</text>
<text x="111.6" y="75" transform="rotate(-90 111.6 75)">27</text>
<text x="195.4" y="72.5" transform="rotate(-90 195.4 72.5)">15</text>
<text x="82.5" y="82.4">24</text>
<text x="120.6" y="83.7">10</text>
<text x="120.6" y="81.1">11</text>
<text x="120.6" y="78.6">25</text>
<text x="82.5" y="85">13</text>
<text x="121.2" y="88.8">8</text>
<text x="121.2" y="86.2">9</text>
<text x="24" y="95.3" transform="rotate(-90 24 95.3)">2</text>
<text x="26.5" y="95.3" transform="rotate(-90 26.5 95.3)">1</text>
<text x="49.4" y="90.3" transform="rotate(-90 49.4 90.3)">2</text>
<text x="51.9" y="90.3" transform="rotate(-90 51.9 90.3)">1</text>
<text x="83.1" y="93.8">6</text>
<text x="120.6" y="92.6">16</text>
<text x="177.1" y="90">1</text>
<text x="177.1" y="95.1">2</text>
<text x="83.1" y="100.2">4</text>
<text x="83.1" y="96.4">7</text>
<text x="120.6" y="98.9">21</text>
<text x="120.6" y="96.4">22</text>
<text x="177.1" y="100.2">3</text>
<text x="206.9" y="97.7">14</text>
<text x="219.6" y="101.5">1</text>
<text x="82.5" y="107.8">15</text>
<text x="82.5" y="102.7">30</text>
<text x="120.6" y="107.8">18</text>
<text x="120.6" y="105.3">26</text>
<text x="120.6" y="102.7">29</text>
<text x="177.1" y="104">5</text>
<text x="177.1" y="106.5">7</text>
<text x="206.9" y="107.8">12</text>
<text x="206.9" y="102.7">13</text>
<text x="219.6" y="104">2</text>
<text x="219.6" y="106.5">3</text>
<text x="36.7" y="109.3" transform="rotate(-90 36.7 109.3)">1</text>
<text x="39.2" y="109.3" transform="rotate(-90 39.2 109.3)">2</text>
<text x="41.8" y="109.3" transform="rotate(-90 41.8 109.3)">3</text>
<text x="44.3" y="109.3" transform="rotate(-90 44.3 109.3)">4</text>
<text x="177.1" y="109.1">8</text>
<text x="206.9" y="112.9">11</text>
<text x="219.6" y="109.1">4</text>
<text x="88.8" y="115" transform="rotate(-90 88.8 115)">1</text>
<text x="92.6" y="115" transform="rotate(-90 92.6 115)">2</text>
<text x="95.1" y="115" transform="rotate(-90 95.1 115)">3</text>
<text x="101.5" y="115" transform="rotate(-90 101.5 115)">5</text>
<text x="104" y="115.6" transform="rotate(-90 104 115.6)">20</text>
<text x="106.5" y="115.6" transform="rotate(-90 106.5 115.6)">23</text>
<text x="112.9" y="115.6" transform="rotate(-90 112.9 115.6)">17</text>
<text x="115.4" y="115.6" transform="rotate(-90 115.4 115.6)">14</text>
<text x="176.5" y="116.7">10</text>
<text x="176.5" y="114.2">16</text>
<text x="186.6" y="121.4" transform="rotate(-90 186.6 121.4)">4</text>
<text x="189.1" y="121.4" transform="rotate(-90 189.1 121.4)">6</text>
<text x="195.4" y="122" transform="rotate(-90 195.4 122)">15</text>
<text x="203.1" y="121.4" transform="rotate(-90 203.1 121.4)">9</text>
<text x="119.3" y="129.4">1</text>
<text x="119.3" y="131.9">2</text>
<text x="119.3" y="134.5">3</text>
<text x="119.3" y="137">4</text>
<text x="178.3" y="135.8">3</text>
<text x="119.3" y="139.6">5</text>
<text x="119.3" y="142.1">6</text>
<text x="178.3" y="138.3">4</text>
<text x="178.3" y="140.8">8</text>
<text x="29.1" y="149.7">1</text>
<text x="29.1" y="145.9">1</text>
<text x="34.2" y="144.9" transform="rotate(-90 34.2 144.9)">1</text>
<text x="39.2" y="144.9" transform="rotate(-90 39.2 144.9)">1</text>
<text x="178.3" y="149.7">1</text>
<text x="182.7" y="158.2" transform="rotate(-90 182.7 158.2)">7</text>
<text x="185.3" y="158.2" transform="rotate(-90 185.3 158.2)">6</text>
<text x="187.8" y="158.2" transform="rotate(-90 187.8 158.2)">5</text>
<text x="195.4" y="158.2" transform="rotate(-90 195.4 158.2)">2</text>
<text x="43.7" y="168.8">1</text>
<text x="60.2" y="168.8">3</text>
<text x="123.1" y="172.8" transform="rotate(-90 123.1 172.8)">1</text>
<text x="125.6" y="172.8" transform="rotate(-90 125.6 172.8)">2</text>
<text x="128.1" y="172.8" transform="rotate(-90 128.1 172.8)">3</text>
<text x="43.7" y="177.7">2</text>
<text x="60.2" y="177.7">4</text>
</g>
<g font-size="1.3" fill="#0000c2">
<text x="45.9" y="113">Pi TX</text>
<text x="45.7" y="115.5">Pi RX</text>
</g>
</svg>
